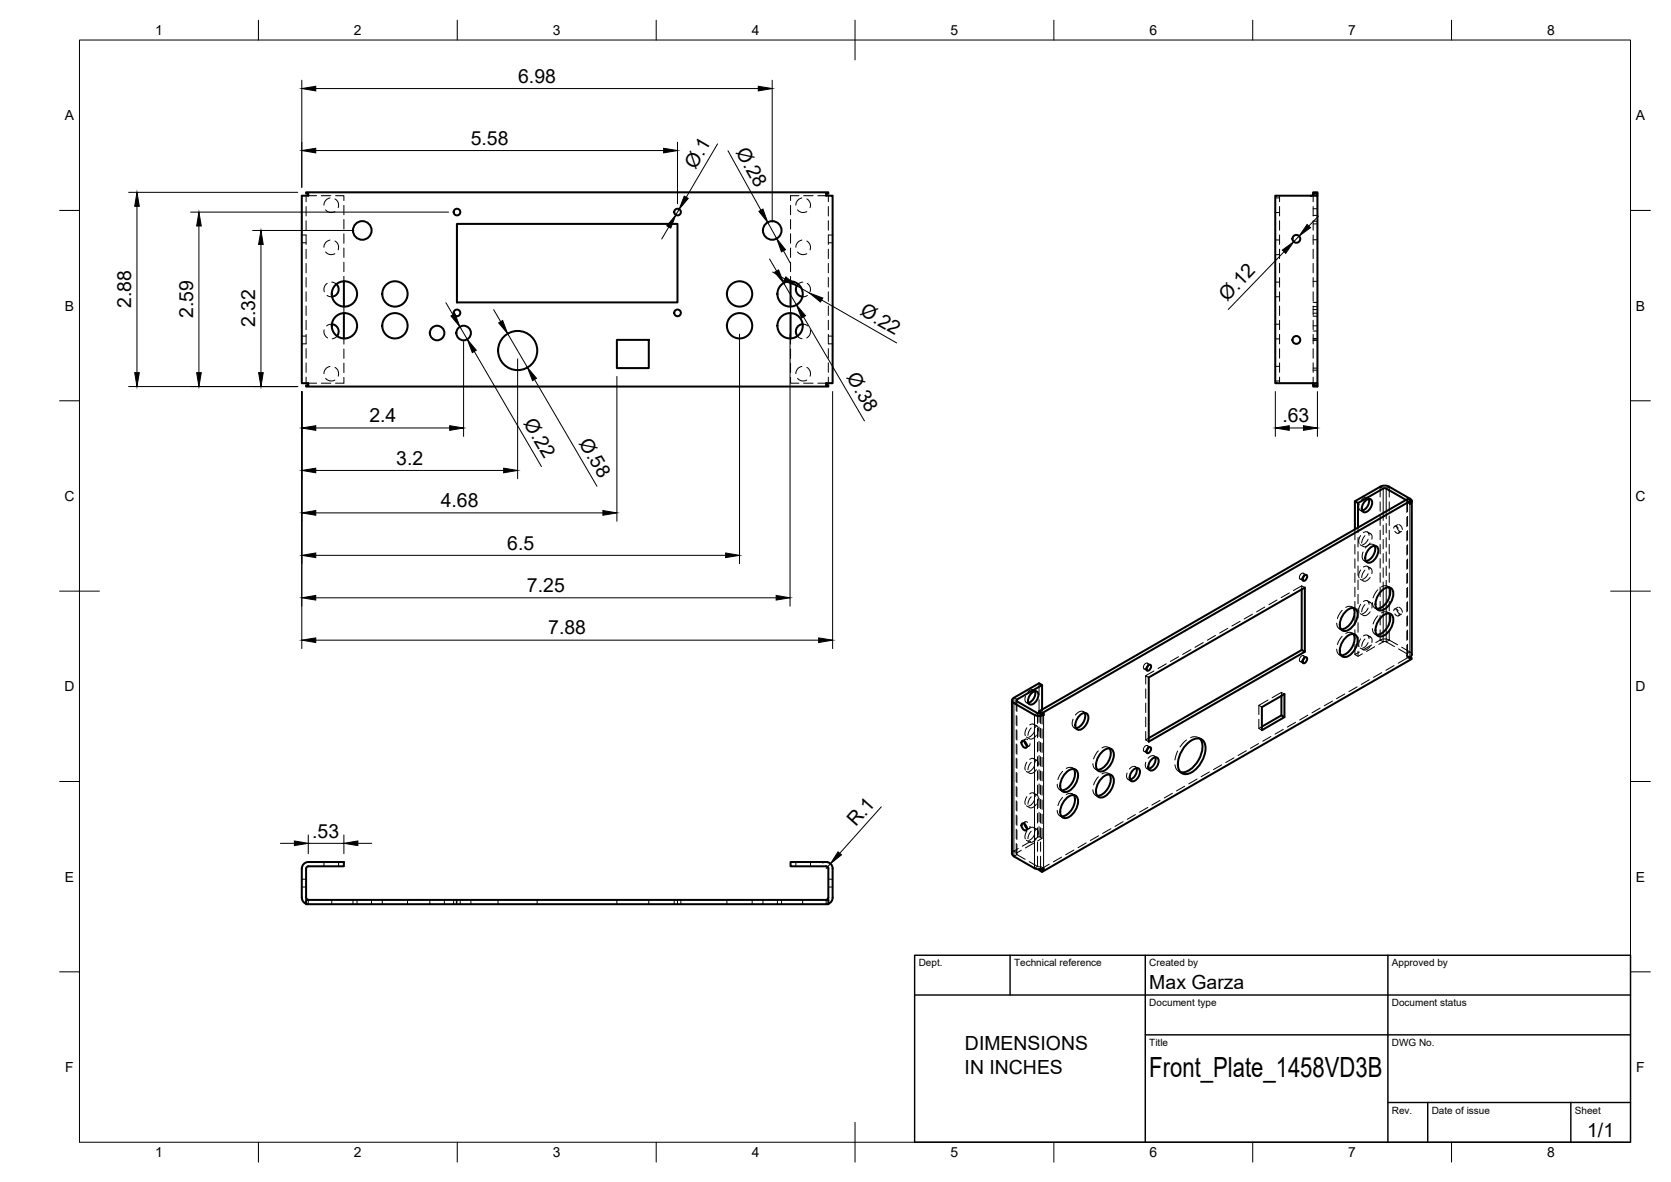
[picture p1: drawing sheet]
<svg xmlns="http://www.w3.org/2000/svg" width="420mm" height="297mm" viewBox="0 0 420 297" stroke-linecap="round" stroke-linejoin="round" font-family="sans-serif">
<!-- layer: Visible -->
<g fill="none" stroke="#000" stroke-width=".51">
<path d="M75.9 49.2h1.6v-.5h-.5v-.4h131.3v.4h-.6v.5h1.7v47.1h-1.7v.5h.6v.3h-131.3v-.3h.5v-.5h-1.6zM114.9 56.3h55.4v19.7h-55.4zM320.7 49.2h10.6v47.1h-10.6zM330.2 48.7v-.4h1.1v.4h-1.1v.5M331.3 48.7v.5M84.6 71.4a1.85 1.85 0 0 1 .5 1.9 1.85 1.85 0 0 1-1.6 1.3M86.5 70.7v6.3M86.5 78.7v6.3M198.8 70.7v6.3M198.8 78.7v6.3M200.7 71.4a1.85 1.85 0 0 0-.5 1.9 1.85 1.85 0 0 0 1.6 1.3M83.4 81.5a1.85 1.85 0 0 1 1.4 3"/>
<path d="M155.1 85.4h8v7.1h-8zM201.8 81.5a1.85 1.85 0 0 0-1.3 3M330.2 96.3v.5h1.1v.3h-1.1v-.3M331.3 96.3v.5M340.7 126v7M341.5 126.4v6.2M343.4 125.8a.93 .93 0 0 1 1.2-.3 .93 .93 0 0 1 .4 1.2l-.6 1.3a1 1 0 0 1-1.1 .7 1 1 0 0 1-.9-.9l.2-.9zM344.2 125.4a2.58 2.58 0 0 1-1.7 2.9M344.5 137.7a1.17 1.17 0 0 1 1.6-.4 1.17 1.17 0 0 1 .4 1.6l-.4 1.1a2.06 2.06 0 0 1-2.3 1.3 2.26 2.26 0 0 1 .3-3.2zM345.6 137.2a3.2 3.2 0 0 1-2.2 3.8M354.5 125.3l-5.6-3.2a2.45 2.45 0 0 0-1.9 .2l-6.3 3.7 .8 .4 6.5-3.7 .6 .1 4.9 2.8M354.5 125.3a.71 .71 0 0 1 .5 .7 .71 .71 0 0 1-.5 .6"/>
<path d="M354.9 125.7v.3l-.4 .2v.4M355 126v38.5l-.5 .6 .4 .3-.4 .2v-.5M327.3 148.1v15.3M327.9 144.7l-.4 .6M327.9 144.7l.6-.2a.97 .97 0 0 1-.8 1.4l-.2-.3zM338.1 153.9a2.07 2.07 0 0 1 2.8-.9 3.7 3.7 0 0 1-1.3 4.9 1.5 1.5 0 0 1-1.4 .7 1.5 1.5 0 0 1-1.3-1.1 4.6 4.6 0 0 1 1.2-3.6zM340.3 152.8a4.1 4.1 0 0 1-3.1 5.3M340.3 159.3a4.1 4.1 0 0 1-3.1 5.4M347.1 148.7a2.07 2.07 0 0 1 2.8-.8 3.7 3.7 0 0 1-1.3 4.8 1.5 1.5 0 0 1-1.5 .7 1.5 1.5 0 0 1-1.2-1 4.6 4.6 0 0 1 1.2-3.7zM347.1 155.3a2.07 2.07 0 0 1 2.8-.9 3.7 3.7 0 0 1-1.3 4.9 1.5 1.5 0 0 1-1.5 .7 1.5 1.5 0 0 1-1.2-1.1 4.6 4.6 0 0 1 1.2-3.6zM349.3 147.6a4.1 4.1 0 0 1-3.1 5.4M349.3 154.1a4.1 4.1 0 0 1-3.1 5.4"/>
<path d="M254.4 176l.1 38.5 .4 .7M259.4 174.1a.93 .93 0 0 1 1.3-.3 .93 .93 0 0 1 .4 1.3l-.7 1.2a1 1 0 0 1-1 .8 1 1 0 0 1-.9-1l.2-.8zM260.3 173.7a2.58 2.58 0 0 1-1.7 2.9M261.3 178.8l92.8-53.5 .8 .4-92.9 53.5M261.6 179.2h-.7l-5.3-3.1 .1-.3 6.3-3.6-.7-.5-6.4 3.7a.71 .71 0 0 0-.4 .6 .71 .71 0 0 0 .4 .7l5.6 3.1 1 .1 .9-.2M262 172.2v6.1M262 179.5l.4 .2v-.5l-.4 .3-.7-.5v-.2l.7 .4v.3M271.6 179.7a1.17 1.17 0 0 1 1.6-.4 1.17 1.17 0 0 1 .4 1.6l-.4 1.1a2.06 2.06 0 0 1-2.3 1.3 2.26 2.26 0 0 1 .3-3.2zM272.7 179.1a3.2 3.2 0 0 1-2.2 3.9M288.6 167.3l.7-.2a.97 .97 0 0 1-.9 1.4l-.1-.4zM288.6 167.3l-.3 .6M322.2 174.9v4.9l.8 .4-5.7 3.3v-5.8l5.7-3.3v5.8"/>
<path d="M322.2 179.8l-4.9 2.8M327.3 163.4l.8 .4v-16.1l-39.3 22.6v16.1l39.3-22.6M327.3 163.4l-38.5 22.1M327.9 165.4l-.4 .6M327.9 165.4l.6-.2a.97 .97 0 0 1-.8 1.4l-.2-.3zM338.1 160.5a2.07 2.07 0 0 1 2.8-.9 3.7 3.7 0 0 1-1.3 4.9 1.5 1.5 0 0 1-1.4 .6 1.5 1.5 0 0 1-1.3-1 4.6 4.6 0 0 1 1.2-3.6zM354.9 165.4v.2l-92.9 53.5-.7-.4v-.2M257 186.2a1.14 1.14 0 0 1 1 1.7 1.14 1.14 0 0 1-1-1.7zM257.6 186.3l.6 1.1M267.8 194.4a2.07 2.07 0 0 1 2.8-.9 3.7 3.7 0 0 1-1.3 4.9 1.5 1.5 0 0 1-1.4 .7 1.5 1.5 0 0 1-1.3-1.1 4.6 4.6 0 0 1 1.2-3.6zM270 199.8a4.1 4.1 0 0 1-3.1 5.3M270 193.2a4.1 4.1 0 0 1-3.1 5.4"/>
<path d="M276.8 195.8a2.07 2.07 0 0 1 2.8-.9 3.7 3.7 0 0 1-1.3 4.9 1.5 1.5 0 0 1-1.4 .6 1.5 1.5 0 0 1-1.3-1 4.6 4.6 0 0 1 1.2-3.6zM276.8 189.2a2.07 2.07 0 0 1 2.8-.9 3.7 3.7 0 0 1-1.3 4.9 1.5 1.5 0 0 1-1.4 .7 1.5 1.5 0 0 1-1.3-1.1 4.6 4.6 0 0 1 1.2-3.6zM279 194.6a4.1 4.1 0 0 1-3.1 5.4M279 188.1a4.1 4.1 0 0 1-3.1 5.3M285 193.4a.93 .93 0 0 1 1.3-.3 .93 .93 0 0 1 .3 1.3l-.6 1.2a1 1 0 0 1-1.1 .7 1 1 0 0 1-.9-.9l.2-.8zM285.8 193a2.53 2.53 0 0 1-1.7 2.9M288.6 188l.7-.2a.97 .97 0 0 1-.9 1.5l-.1-.4zM288.6 188l-.3 .6M289.7 190.7a.93 .93 0 0 1 1.3-.3 .93 .93 0 0 1 .3 1.3l-.6 1.2a1 1 0 0 1-1.1 .7 1 1 0 0 1-.9-.9l.2-.8zM290.5 190.3a2.53 2.53 0 0 1-1.7 2.9M298.4 187a3.3 3.3 0 0 1 3.7-1.2 3.3 3.3 0 0 1 .8 3.8 6.8 6.8 0 0 1-4.6 4.9 2.07 2.07 0 0 1-2.1-2.4l.4-2.3 .8-1.5zM301.7 185.6a4.9 4.9 0 0 1-.3 5.4 4.9 4.9 0 0 1-4.6 3"/>
<path d="M77 218.3v7.3M77 218.2l.1-.2 .4-.3h9v-1.1h-9a1.62 1.62 0 0 0-1.6 1.6l.1 7.8a1.62 1.62 0 0 0 1 1.1M254.9 215.2l5.6 3.2 1 .1 .9-.3M257 207a1.14 1.14 0 0 1 1 1.7 1.14 1.14 0 0 1-1-1.7zM257.6 207l.6 1.1M261.4 218.5l.6 .3v.3M262 218.4l.4 .2-.4 .2M262.4 218.2v.4M267.8 200.9a2.07 2.07 0 0 1 2.8-.9 3.7 3.7 0 0 1-1.3 4.9 1.5 1.5 0 0 1-1.4 .7 1.5 1.5 0 0 1-1.3-1 4.6 4.6 0 0 1 1.2-3.7zM77 226.2h131.3v1h-131.3zM77 225.6l.1 .3 .4 .2M207.7 226.1h.3l.3-.5v-7.4l-.3-.4-9.2-.1v-1.1h8.9a1.62 1.62 0 0 1 1.7 1.6l-.1 7.8a1.62 1.62 0 0 1-1 1.1"/>
<circle cx="91.1" cy="57.9" r="2.34"/>
<circle cx="114.9" cy="53.3" r=".84"/>
<circle cx="170.4" cy="53.3" r=".84"/>
<circle cx="194.2" cy="57.9" r="2.34"/>
<circle cx="86.6" cy="73.9" r="3.2"/>
<circle cx="99.3" cy="73.9" r="3.2"/>
<circle cx="114.9" cy="78.6" r=".84"/>
<circle cx="170.4" cy="78.6" r=".84"/>
<circle cx="186" cy="73.9" r="3.2"/>
<circle cx="198.7" cy="73.9" r="3.2"/>
<circle cx="326" cy="60" r=".98"/>
<circle cx="86.6" cy="81.9" r="3.2"/>
<circle cx="99.3" cy="81.9" r="3.2"/>
<circle cx="109.9" cy="83.7" r="1.83"/>
<circle cx="116.6" cy="83.7" r="1.83"/>
<circle cx="130.2" cy="88.1" r="4.9"/>
<circle cx="186" cy="81.9" r="3.2"/>
<circle cx="198.7" cy="81.9" r="3.2"/>
<circle cx="326" cy="85.4" r=".98"/>
</g>
<!-- layer: Hidden -->
<g fill="none" stroke="#000" stroke-width=".25">
<path d="M75.9 59.1h1.1M77 49.2v1.5M77 51.9v2.4M77 55.5v2.4M77 59v2.4M77.5 49.2h2.1M80.8 49.2h2.4M81.9 52.7a1.82 1.82 0 0 0 2.3 .5M83 49.7a1.86 1.86 0 0 0-1.6 1.9M84.2 50a1.81 1.81 0 0 1 .8 2.2M84.4 49.2h2.1v1.2M86.5 51.6v2.4"/>
<path d="M86.5 55.2v2.4M86.5 58.7v2.4M198.8 51.6v2.4M198.8 55.2v2.4M198.8 58.7v2.4M200.5 52.7a1.8 1.8 0 0 0 2.4 .5M200.9 49.2h-2.1v1.2M201.6 49.7a1.86 1.86 0 0 0-1.5 1.9M202.1 49.2h2.3M202.9 50a1.77 1.77 0 0 1 .8 2.2M205.6 49.2h2.1M208.3 49.2v1.5"/>
<path d="M208.3 51.9v2.4M208.3 55.5v2.4M208.3 59v2.4M208.3 59.1h1.1M320.7 53.4h1M320.7 49.7h1M321.7 49.2v1.5M321.7 51.9v2.4M321.7 55.5v2.4M321.7 59v2.4M330.2 56.3h1.1M330.2 49.2v1.5"/>
<path d="M330.2 51.9v2.4M330.2 55.5v2.4M330.2 59v2.4M330.2 54.1h1.1M330.2 52.5h1.1M330.2 55.6h1.1M75.9 61h1.1M77 62.6v2.4M77 66.2v2.4M77 69.8v2.3M77 73.3v2.4M77 76.9v2.4"/>
<path d="M81.9 63.3a1.82 1.82 0 0 0 2.3 .5M82.2 74.2l1.3 .4M82.3 71.2l-.5 .5-.3 .6v1M83 60.3a1.86 1.86 0 0 0-1.6 1.9M83.4 70.9l1.2 .5M84.2 60.6a1.81 1.81 0 0 1 .8 2.2M86.5 62.3v2.4M86.5 65.9v2.4M86.5 69.5v1.2M86.5 77v1.7M198.8 62.3v2.4M198.8 65.9v2.4"/>
<path d="M198.8 69.5v1.2M198.8 77v1.7M200.5 63.3a1.8 1.8 0 0 0 2.4 .5M201.6 60.3a1.86 1.86 0 0 0-1.5 1.9M201.9 70.9l-1.2 .5M202.9 60.6a1.77 1.77 0 0 1 .8 2.2M203 71.2l.5 .5 .3 .6-.1 1M203 74.2l-1.2 .4M208.3 62.6v2.4M208.3 66.2v2.4M208.3 69.8v2.3M208.3 73.3v2.4"/>
<path d="M208.3 76.9v2.4M208.3 61h1.1M320.7 64h1M320.7 60.3h1M320.7 74.6h1M320.7 70.9h1M321.7 62.6v2.4M321.7 66.2v2.4M321.7 69.8v2.3M321.7 73.3v2.4M321.7 76.9v2.4M330.2 76h1.1"/>
<path d="M330.2 62.6v2.4M330.2 66.2v2.4M330.2 69.8v2.3M330.2 73.3v2.4M330.2 76.9v2.4M330.2 79.5h1.1M330.2 77.8h1.1M330.2 78.7h1.1M330.2 60.2h1.1M330.2 77.1h1.1M330.2 70.7h1.1M75.9 84.5h1.1"/>
<path d="M77 80.5v2.4M77 84v2.4h-1.1M77 87.6v2.4M77 91.2v2.4M77 94.8v1.5M77.5 96.3h2.1M80.8 96.3h2.4M81.5 82.9a1.8 1.8 0 0 0 .9 2M81.9 95.1a1.82 1.82 0 0 0 2.3 .4M83 92.1a1.81 1.81 0 0 0-1.6 1.8M83.4 81.5l-.7 .1-.6 .3M84.2 92.3a1.83 1.83 0 0 1 .8 2.2"/>
<path d="M84.8 84.5l-.6 .4-.7 .2M86.5 94.8v1.5h-2.1M86.5 85v1.5M86.5 87.7v2.4M86.5 91.3v2.3M198.8 94.8v1.5h2.1M198.8 85v1.5M198.8 87.7v2.4M198.8 91.3v2.3M200.5 84.5l.5 .4 .7 .2M200.5 95.1a1.8 1.8 0 0 0 2.4 .4M201.6 92.1a1.81 1.81 0 0 0-1.5 1.8"/>
<path d="M201.8 81.5l.7 .1 .6 .3M202.1 96.3h2.3M202.9 92.3a1.79 1.79 0 0 1 .8 2.2M203.8 82.9a1.82 1.82 0 0 1-1 2M205.6 96.3h2.1M208.3 80.5v2.4M208.3 84v2.4h1.1M208.3 87.6v2.4M208.3 91.2v2.4M208.3 94.8v1.5M208.3 84.5h1.1M320.7 85.2h1"/>
<path d="M320.7 81.5h1M320.7 95.7h1M320.7 92.1h1M321.7 80.5v2.4M321.7 84v2.4M321.7 87.6v2.4M321.7 91.2v2.4M321.7 94.8v1.5M330.2 85.4h1.1M330.2 92.5h1.1M330.2 80.5v2.4M330.2 84v2.4"/>
<path d="M330.2 87.6v2.4M330.2 91.2v2.4M330.2 94.8v1.5M330.2 93h1.1M330.2 83.2h1.1M330.2 85.1h1.1M330.2 85.5h1.1M330.2 81.9h1.1M340.7 133v2.7M340.7 136.8v2.4M341.5 132.6v1.3M341.5 135.1v2.3"/>
<path d="M341.5 138.6v2.4M341.8 126.6a1.06 1.06 0 0 0 .7 1.7M342 128.2l.8 .5M342 136.9l.8 .4M342.1 134.6a2.09 2.09 0 0 0-.4 2M342.7 138.7a1.45 1.45 0 0 0 .7 2.3M342.8 133.9a.82 .82 0 0 1 1-.2 .82 .82 0 0 1 .4 .8M343.2 134.6l-.6 1-.2 .9M343.9 125l.7 .5M343.9 133.7l.7 .4M344 135.5l-.5 .8-.9 .6M344.1 134.1a.91 .91 0 0 1 .9 .4 .91 .91 0 0 1-.1 1"/>
<path d="M344.1 125.4a1 1 0 0 0-.9-.5 1 1 0 0 0-.9 .7M344.5 136.4a1.51 1.51 0 0 1-1.7 .9M345.3 136.8l.8 .5M345.6 137.2a1.3 1.3 0 0 0-2.1 .3l-.2 .2M350.5 132.7a.52 .52 0 0 1 .4-.5 .52 .52 0 0 1 .6 .4l.1 .2M350.7 133.5l.1 .1a.54 .54 0 0 0 .5 .5 .54 .54 0 0 0 .5-.6M351.2 132.3l.3 .7 .6 .6M351.4 131.9l-.7 .4M351.7 131.8l.7 .6 .2 .7M352.4 133.5l-.8 .5M353.5 125.6l.2 .2M353.7 125.8v.4l.8 .4"/>
<path d="M353.7 125.8l.2 .1-.2 .3M353.9 126v2.6M353.9 129.8v2.3M353.9 133.3v2.4M353.9 136.9v2.4M354.1 125.3v.3l.8 .4M354.1 125.6l-.4 .2 .8 .4M305.6 159.7l-2 1.2M308.7 157.9l-2 1.2M311.8 156.1l-2 1.2M314.9 154.4l-2.1 1.1M318 152.6l-2 1.2"/>
<path d="M321.1 150.8l-2.1 1.2M324.2 149l-2.1 1.2M326.9 145.5l.8 .5M327.3 147.2v.9M327.7 144.1l.8 .4M327.9 144.7a.48 .48 0 0 0-.3-.7 .48 .48 0 0 0-.6 .4l-.2 .3a.48 .48 0 0 0 0 .7 .48 .48 0 0 0 .7-.1M328.1 147.7l-.8-.5-2.1 1.2M336.1 156.6l.3 1.1 .8 .4M336.8 158l.7 .4M337.5 153.4l-1.2 2M337.5 159.9l-1.2 2.1M338.4 152.6l1.1-.2 .8 .4"/>
<path d="M338.4 159.2l1.1-.3 .8 .4M339.9 152.5l.8 .4M339.9 159l.8 .5M340.7 140.4v2.4M340.7 144v2.4M340.7 147.6v2.4M340.7 151.1v2.4M340.7 154.7v2.4M340.7 158.3v2.4M341.5 142.2v2.4M341.5 145.8v2.4M341.5 149.4v2.3"/>
<path d="M341.5 152.9v2.4M341.5 156.5v2.4M342 145.5l.8 .5M342 154.2l.8 .4M342.1 143.2a2.15 2.15 0 0 0-.4 2M342.1 151.9a2.15 2.15 0 0 0-.4 2M342.8 159.8a.82 .82 0 0 1 1-.2 .82 .82 0 0 1 .4 .9M342.8 142.5a.82 .82 0 0 1 1-.2 .82 .82 0 0 1 .4 .9M342.8 151.2a.82 .82 0 0 1 1-.2 .82 .82 0 0 1 .4 .8M343 140.9l.7 .4M343.2 143.3l-.6 .9-.2 .9M343.2 151.9l-.6 1-.2 .9"/>
<path d="M343.9 159.6l.7 .5M343.9 142.4l.7 .4M343.9 151l.7 .4M344 144.2l-.5 .8-.9 .6M344 152.8l-.5 .9-.9 .5M344.1 142.7a.91 .91 0 0 1 .9 .5 .91 .91 0 0 1-.1 1M344.1 151.4a.91 .91 0 0 1 .9 .4 .91 .91 0 0 1-.1 1M344.5 145.1a1.5 1.5 0 0 1-1.7 .9M344.5 153.7a1.5 1.5 0 0 1-1.7 1M345.1 151.4l.3 1.2 .8 .4M345.1 158l.3 1.1 .8 .4M345.7 152.8l.8 .5"/>
<path d="M345.7 159.4l.8 .4M346.4 148.2l-.8 1.2-.4 .9M346.4 154.8l-.8 1.1-.4 .9M347.4 147.5l1.1-.3 .7 .4M347.4 154l1.1-.3 .7 .5M348.9 147.3l.8 .5M348.9 153.9l.8 .4M350.5 153.5a.56 .56 0 0 1 .5-.5 .56 .56 0 0 1 .6 .5M350.7 154.3h.1a.54 .54 0 0 0 .5 .5 .54 .54 0 0 0 .5-.5M351.2 153.1l.3 .7 .6 .6M351.4 152.6l-.7 .5M351.7 152.6l.6 .4 .3 .9"/>
<path d="M352.4 154.3l-.8 .5M353.9 140.5v2.4M353.9 144v2.4M353.9 147.6v2.4M353.9 151.2v2.4M353.9 154.8v2.3M353.9 158.3v2.4M255.5 176v2.6M255.5 179.8v2.4M257.9 175a1.05 1.05 0 0 0 .7 1.6M258.1 176.6l.7 .4M259.9 173.4l.8 .4"/>
<path d="M260.2 173.7a1.02 1.02 0 0 0-.9-.4 1.02 1.02 0 0 0-.9 .7M261.3 171.7v2.9M261.3 175.8v3M261.6 178.8l-.3 .2v2.5M261.6 179.2h.1M262 178.3v.9M262 179.5v2.5M262.4 179.2l-.8-.4v.4l.4 .3M272.4 178.8l.8 .5M272.7 179.2a1.3 1.3 0 0 0-2.1 .3l-.2 .2M287.7 168.1l.7 .4M288.1 173.1v2.4"/>
<path d="M288.1 176.7v2.4M288.5 166.7l.8 .4M288.6 167.3a.48 .48 0 0 0-.2-.7 .48 .48 0 0 0-.7 .4l-.2 .4a.44 .44 0 0 0 .2 .7 .44 .44 0 0 0 .6-.2M288.8 170.3l-.7-.5v2.1M290.2 168.6l-2.1 1.2M293.2 166.8l-2 1.2M296.3 165l-2 1.2M299.4 163.3l-2 1.2M302.5 161.5l-2 1.2M316.5 177.3v2.3M316.5 177.3l.8 .4M318.8 175.9l-2.3 1.4"/>
<path d="M322.2 174v.9M323 174.4l-.8-.4-2.3 1.3M326.9 166.2l.8 .5M327.7 164.8l.8 .4M327.9 165.4a.47 .47 0 0 0-.3-.7 .47 .47 0 0 0-.6 .4l-.2 .3a.48 .48 0 0 0 0 .8 .48 .48 0 0 0 .7-.2M328.8 179.7l-2 1.2M331.9 178l-2 1.1M335 176.2l-2 1.2M336.1 163.1l.3 1.2 .8 .4M336.8 164.5l.7 .5M338.1 174.4l-2 1.2M340.7 161.9v2.6l1.1-.6"/>
<path d="M341.2 172.6l-2 1.2M341.5 160.1v2.4M341.5 163.6v1.3M342 162.8l.8 .5M342.1 160.6a2.12 2.12 0 0 0-.4 1.9M342.6 164.3l-1.1 .6-.8-.4M343.2 160.6l-.6 .9-.2 .9M344 161.5l-.5 .8-.9 .6M344.1 160a.9 .9 0 0 1 .9 .5 .9 .9 0 0 1-.1 1M344.3 170.8l-2 1.2M344.5 162.4a1.5 1.5 0 0 1-1.7 .9M344.9 162.1l-2.1 1.2"/>
<path d="M345.7 162.5l-2.1 1.2M345.9 161.5l1.1-.6a2.48 2.48 0 0 1 2.3 0l2.1 1.1M346.7 161.9l1.5-.7 2.4 1.3M347.4 169l-2 1.2M350.5 167.3l-2 1.2M351.7 163.1l2.1 1.2 .1 .2-.2 .2M352.4 162.6l2.3 1.4 .3 .5M353.7 165.1v-.4l.8 .4M353.9 161.9v2.6M354.1 164.9l-.4 .2 .8 .5M354.5 165.1l-.4-.2v.3M354.9 165.6l-.8-.4-2.5 1.5"/>
<path d="M255.5 183.4v2.4M255.5 187v2.3M255.5 190.5v2.4M255.5 194.1v2.4M255.5 197.7v2.4M257.8 185.8l-.8 .4M258.1 185.2l.7 .5M258.1 193.9l.7 .4M258.2 182.9a2.33 2.33 0 0 0-.4 2M258.2 191.6a2.33 2.33 0 0 0-.4 1.9M258.4 185.9a.45 .45 0 0 0-.6-.2 .45 .45 0 0 0-.2 .6M258.8 187.5l-.8 .4"/>
<path d="M258.9 199.5a.8 .8 0 0 1 1-.2 .8 .8 0 0 1 .4 .9M258.9 182.2a.81 .81 0 0 1 1-.2 .81 .81 0 0 1 .4 .9M258.9 190.8a.81 .81 0 0 1 1-.2 .81 .81 0 0 1 .4 .9M259 186.9a.46 .46 0 0 1-.2 .5 .46 .46 0 0 1-.6 0M259.3 183l-.6 .9-.2 .9M259.3 191.6l-.6 .9-.2 .9M259.9 199.3l.8 .5M259.9 182l.8 .4M259.9 190.7l.8 .4M260.1 183.8l-.8 1.1-.6 .4M260.1 192.5l-.8 1.1-.6 .3M260.1 199.7a.9 .9 0 0 1 .9 .4 .9 .9 0 0 1 0 1"/>
<path d="M260.1 182.4a.91 .91 0 0 1 .9 .4 .91 .91 0 0 1 0 1M260.1 191.1a.91 .91 0 0 1 .9 .4 .91 .91 0 0 1 0 1M260.6 184.7a1.49 1.49 0 0 1-1.7 1M260.6 193.4a1.49 1.49 0 0 1-1.7 .9M261.3 182.7v2.4M261.3 186.3v2.4M261.3 189.9v2.3M261.3 193.4v2.4M261.3 197v2.4M262 183.2v2.4M262 186.7v2.4M262 190.3v2.4"/>
<path d="M262 193.9v2.4M262 197.4v2.4M265.8 197.1l.3 1.1 .8 .4M266.5 198.5l.8 .4M267.2 193.9l-.9 1.1-.3 .9M268.1 199.7l1.1-.3 .8 .4M268.1 193.1l1.1-.3 .8 .5M269.6 199.5l.8 .4M269.6 193l.8 .4M269.8 180.7a1.43 1.43 0 0 0 .7 2.3M270.1 182.9l.7 .4M274.8 198.4l.3 1.2 .8 .4"/>
<path d="M274.8 191.9l.3 1.1 .8 .4M275.5 199.8l.7 .5M275.5 193.3l.7 .4M276.2 195.2l-.9 1.2-.3 .9M276.2 188.7l-.9 1.2-.3 .8M277.1 194.5l1.1-.3 .8 .4M277.1 187.9l1.1-.3 .8 .5M278.6 194.3l.8 .5M278.6 187.8l.8 .4M283.4 194.3a1.02 1.02 0 0 0 .7 1.6M283.6 195.9l.8 .4M285.5 192.7l.7 .4"/>
<path d="M285.8 193a.91 .91 0 0 0-1.6 .1l-.2 .2M287.7 188.8l.7 .5M288.1 180.2v2.4M288.1 183.8v2.1M288.1 191.6a1.04 1.04 0 0 0 .7 1.6M288.4 193.1l.7 .5M288.5 187.4l.8 .4M288.6 188a.48 .48 0 0 0-.2-.7 .48 .48 0 0 0-.7 .4l-.1 .3a.48 .48 0 0 0 0 .7 .48 .48 0 0 0 .7-.1M288.8 185.5l-.7 .4 .7 .5M290.2 190l.8 .4M290.5 190.3a.99 .99 0 0 0-1-.4 .99 .99 0 0 0-.8 .6M294.8 199.4l-2.1 1.1"/>
<path d="M295.4 192.2l.5 1.2 .9 .6M296.1 188.7l-.7 2.3M296.4 193.9l.8 .4M297.9 197.6l-2.1 1.2M298.3 186l-1.6 1.7M299.4 185.4l1.3-.2 1 .4M301 195.8l-2.1 1.2M301.3 185.4l.8 .4M304.1 194l-2.1 1.2M307.2 192.2l-2.1 1.2M310.3 190.4l-2.1 1.2M313.4 188.7l-2.1 1.2"/>
<path d="M316.5 186.9l-2.1 1.2M316.5 180.7v2.4M317.3 182.6l-.8 .5 .8 .4M319.6 185.1l-2.1 1.2M322.7 183.3l-2.1 1.2M325.8 181.5l-2.1 1.2M81.4 216.6v1.1M85.1 216.6v1.1M200.1 216.6v1.1M203.8 216.6v1.1M255.5 201.2v2.4M255.5 204.8v2.4"/>
<path d="M255.5 208.4v2.4M255.5 211.9v2.6M256 213.2l-1.2 .8-.4 .5M256.8 213.7l-1.3 .9 2.3 1.3M257.8 206.5l-.8 .5M258.1 202.5l.7 .5M258.1 211.2l.7 .4M258.2 200.2a2.3 2.3 0 0 0-.4 2M258.2 208.9a2.3 2.3 0 0 0-.4 1.9M258.4 206.7a.44 .44 0 0 0-.6-.2 .44 .44 0 0 0-.2 .6M258.8 208.2l-.8 .5M258.8 216.5l2.1 1.3 .7-.1"/>
<path d="M258.9 208.1a.8 .8 0 0 1 1-.2 .8 .8 0 0 1 .4 .9M259 207.7a.46 .46 0 0 1-.2 .5 .46 .46 0 0 1-.6-.1M259.1 211.5l-2.1 1.1M259.3 200.2l-.6 1-.2 .9M259.3 208.9l-.6 .9-.2 1M259.9 211.9l-2.1 1.2M259.9 208l.8 .4M260.1 201.2l-.8 1-.6 .4M260.1 209.8l-.8 1.1-.6 .3M260.1 208.4a.92 .92 0 0 1 .9 .4 .92 .92 0 0 1 0 1M260.2 210.9l1.1-.7 .7 .5-1.1 .6M260.6 202.1a1.49 1.49 0 0 1-1.7 .9"/>
<path d="M260.6 210.7a1.56 1.56 0 0 1-1.7 .9M261.3 200.6v2.4M261.3 204.2v2.3M261.3 207.7v2.5M261.3 218.4v.1M261.6 218.2l-.3 .2 .1 .1M262 201v2.4M262 204.6v2.4M262 208.2v2.5M262.4 218.2l-.8-.5v.5l.4 .2M263.8 217.2l-2.5 1.5M265.8 203.6l.3 1.1 .8 .5"/>
<path d="M266.5 205l.8 .5M266.9 215.4l-2 1.2M267.2 200.4l-.9 1.2-.3 .8M270 213.6l-2.1 1.2M273.1 211.8l-2 1.2M276.2 210l-2 1.2M279.3 208.3l-2.1 1.2M282.4 206.5l-2 1.2M285.5 204.7l-2.1 1.2M288.6 202.9l-2.1 1.2M291.7 201.1l-2.1 1.2M75.9 222.9h1.1"/>
<path d="M75.9 220.9h1.1M77.5 226.2v1l-.5-.1M83.4 226.2v1M88.8 226.2v1M89.8 226.2v1M93.4 226.2v1M96.1 226.2v1M102.5 226.2v1M108.1 226.2v1M111.7 226.2v1M114 226.2v1M114.7 226.2v1"/>
<path d="M114.9 226.2v1M115.7 226.2v1M118.4 226.2v1M125.2 226.2v1M135.1 226.2v1M155.1 226.2v1M163.1 226.2v1M169.5 226.2v1M170.3 226.2v1M171.2 226.2v1M182.8 226.2v1M189.1 226.2v1"/>
<path d="M191.8 226.2v1M195.5 226.2v1M196.5 226.2v1M201.8 226.2v1M207.7 226.2v1l.6-.1M208.3 222.9h1.1M208.3 220.9h1.1"/>
</g>
<!-- layer: Visible Narrow -->
<path d="M347 122.3l.8 .5v6.1M349.3 122.3l-.7 .5v5.7M354.5 125.3l-.1 .1M354.5 126.6v38.5M347.8 148.1v4.2M347.8 154.7v4.2M348.6 147.7v3.8M348.6 154.2v3.9M254.9 175.4l.8 .4v.4l-.8 .5v38.5M260.9 179.2l-.8 .5v38.5M262.4 179.7v38.5" fill="none" stroke="#000" stroke-width=".25"/>
<!-- layer: Hidden Narrow -->
<g fill="none" stroke="#000" stroke-width=".25">
<path d="M347 122.3v2.6M347 126.1v2.4M347 129.7v2.4M347 133.3v2.3M347 136.8v2.4M347.8 128.9v1.9M347.8 132v2.4M347.8 135.6v2.3M347.8 139.1v2.4M348.6 128.5v1.9M348.6 131.6v2.3M348.6 135.1v2.4"/>
<path d="M348.6 138.7v2.4M349.3 122.3v2.6M349.3 126.1v2.4M349.3 129.7v2.4M349.3 133.3v2.3M349.3 136.8v2.4M353.7 125.8h.1M353.7 126.2v2.6M353.7 130v2.4M353.7 133.5v2.4M353.7 137.1v2.4M354.4 125.4l-.7 .4"/>
<path d="M354.5 125.3v.9M347 158.3v2.6l.8 .4v-2.4M347 140.4v2.4M347 144v2.4M347 147.5v2.4M347 151.1v2.4M347 154.7v2.4M347.8 142.7v2.4M347.8 146.3v1.8M347.8 152.3v2.4M348.6 142.3v2.4M348.6 145.8v1.9"/>
<path d="M348.6 151.5v2.7M348.6 158.1v3.2l.7-.4v-2.6M349.3 140.4v2.4M349.3 144v2.4M349.3 147.5v2.4M349.3 151.1v2.4M349.3 154.7v2.4M353.7 140.7v2.4M353.7 144.3v2.3M353.7 147.8v2.4M353.7 151.4v2.4M353.7 155v2.4"/>
<path d="M353.7 158.6v2.3M254.9 175.4v1.3M255.7 176.2v2.6M260.9 179.2v2.6M261.6 179.2v2.6M353.7 162.1v2.6M354.5 163.8l-.8 .5M255.7 180v2.4M255.7 183.6v2.4M255.7 187.2v2.4M255.7 190.7v2.4M255.7 194.3v2.4"/>
<path d="M255.7 197.9v2.4M260.9 183v2.4M260.9 186.6v2.4M260.9 190.1v2.4M260.9 193.7v2.4M260.9 197.3v2.4M261.6 183v2.4M261.6 186.6v2.4M261.6 190.1v2.4M261.6 193.7v2.4M261.6 197.3v2.4M254.9 213.9l.8 .4"/>
<path d="M255.7 201.5v2.3M255.7 205v2.4M255.7 208.6v2.4M255.7 212.2v2.6l-.8 .4M260.9 215.2v2.5l-.8 .5M260.9 200.9v2.3M260.9 204.4v2.4M260.9 208v2.4M260.9 211.6v2.4M261.6 200.9v2.3M261.6 204.4v2.4M261.6 208v2.4"/>
<path d="M261.6 211.6v2.4M261.6 215.2v2.5"/>
</g>
<!-- layer: BORDER -->
<g fill="none" stroke="#000" stroke-width=".25">
<path d="M20 10.1h390v276.9h-390zM65 5.1v5M115 5.1v5M165 5.1v5M215 5.1v10M265 5.1v5M315 5.1v5M365 5.1v5M15 52.9h5M410 52.9h5M15 100.7h5M410 100.7h5"/>
<path d="M15 148.6h10M405 148.6h10M15 196.4h5M410 196.4h5M15 244.2h5M410 244.2h5M65 287v5M115 287v5M165 287v5M215 282.1v9.9M265 287v5M315 287v5"/>
<path d="M365 287v5"/>
</g>
<!-- layer: TITLEBLOCK -->
<path d="M230 240.1h180v46.9h-180zM230 250h180M254 240.1v9.9M288 240.1v46.9M349 240.1v46.9M288 260.1h122M349 277.1h61M359 277.1v9.9M395 277.1v9.9" fill="none" stroke="#000" stroke-width=".36"/>
<!-- layer: FD_Dimensions -->
<g fill="none" stroke="#000" stroke-width=".25">
<path d="M75.9 20.2v26.9M79.4 22.3h111.3M79.4 37.8h87.5M170.3 35.7v15.5M180.4 36.2l-7.8 13.4M183 37.9l8.3 14.9M194.2 20.2v35.6M32.3 48.3h42.6M34.4 51.8v41.8M47.9 53.3h64.9M50 56.8v36.8M63.5 57.9h25.5"/>
<path d="M168.2 57l-1.8 3.1M170.8 52.6l-.9 1.4M193 55.9l2.3 4.1M326.6 59.3l-1.3 1.5M331.5 54.3l-2.4 2.5M65.6 61.4v32.2M112.1 76.1l1.8 3M124.1 77.8l1.8 3M193.5 65.1l1.8 3M194.3 68.4l3 1.7M197 63l1.7 3.1M197 71.1l3.3 5.5"/>
<path d="M200.3 71.8l3.2 1.8M202 79.6l15.4 26.2M206.6 75.4l18.8 10.8M322.9 63.3l-14.1 14.5M32.3 97.1h42.6M75.9 98.4v64.6M115.7 82.1l1.8 3.2M116.6 85.8v23.9M119.3 88.3l16.8 28.9M127.7 83.9l4.9 8.5M130.2 90.2v30.1M134.4 95.4l15.7 26.8"/>
<path d="M155.1 94.6v36.4M185.9 84v57.7M198.6 84v68.3M209.4 98.4v64.6M320.7 98.4v11.3M331.3 98.4v11.3M79.4 107.6h33.7M79.4 118.2h47.2M324.2 107.6h3.5M79.4 139.6h103.1M79.4 128.9h72.2M79.4 150.2h115.8"/>
<path d="M79.4 160.9h126.4M70.5 211.9h3.5M77.5 209.8v4.7M77.5 211.9h9M86.5 209.8v4.7M90 211.9h3.5M208.2 216.7l-.7-.1-.6 .3M208.8 217.1l-1.1 1.2M221.6 202.8l-10.5 11.6"/>
</g>
<g fill="#000" stroke="#000" stroke-width=".25">
<path d="M75.9 22.3l3.5-.6v1.1zM75.9 37.8l3.5-.5v1.1zM166.9 37.3l3.4 .5-3.4 .6zM190.7 21.7l3.5 .6-3.5 .5zM34.4 48.3l.6 3.5h-1.1zM50 53.3l.6 3.5h-1.2zM169.9 54l-1.2 3.3-1-.5zM172 49.3l1.1 .6-2.3 2.7zM190.8 53.1l1-.6 1.2 3.4zM328.7 56.4l.8 .8-2.9 2.1zM65.6 57.9l.6 3.5h-1.2zM113.4 79.4l1-.6 1.3 3.3z"/>
<path d="M194.8 68.4l1-.6 1.2 3.3zM195.3 60l2.2 2.7-1 .6zM197.6 69.6l2.7 2.2-3.3-1.2zM200.3 76.6l2.2 2.7-1 .6zM203.5 73.6l3.4 1.3-.6 1zM322.4 62.9l2.9-2.1-2 2.9zM33.9 93.6h1.1l-.6 3.5zM49.4 93.6h1.2l-.6 3.5zM65 93.6h1.2l-.6 3.5zM117.5 85.3l2.3 2.7-1 .6zM125.4 81.1l1-.6 1.3 3.4zM132.6 92.4l2.3 2.7-1 .6z"/>
<path d="M75.9 118.2l3.5-.5v1.1zM75.9 107.6l3.5-.6v1.1zM113.1 107l3.5 .6-3.5 .5zM126.6 117.7l3.6 .5-3.6 .6zM320.7 107.6l3.5-.6v1.1zM327.7 107l3.6 .6-3.6 .5zM75.9 139.6l3.5-.6v1.1zM75.9 128.9l3.5-.6v1.2zM151.6 128.3l3.5 .6-3.5 .6zM182.5 139l3.4 .6-3.4 .5zM75.9 150.2l3.5-.6v1.2zM195.2 149.6l3.4 .6-3.4 .6z"/>
<path d="M75.9 160.9l3.5-.6v1.2zM205.8 160.3l3.6 .6-3.6 .6zM74 211.3l3.5 .6-3.5 .6zM86.5 211.9l3.5-.6v1.2zM210.7 214.1l.9 .7-2.8 2.3z"/>
</g>
<text font-size="7" x="289" y="270.6">Front_Plate_1458VD3B</text>
<g font-size="4.9">
<text x="130.3" y="20.8">6.98</text>
<text x="118.4" y="36.4">5.58</text>
<text x="185" y="38.2" transform="rotate(61 185 38.2)">Ø.28</text>
<text x="174.8" y="42.6" transform="rotate(-60 174.8 42.6)">Ø.1</text>
<text x="33" y="77.5" transform="rotate(-90 33 77.5)">2.88</text>
<text x="308.6" y="75.8" transform="rotate(-46 308.6 75.8)">Ø.12</text>
<text x="48.6" y="80" transform="rotate(-90 48.6 80)">2.59</text>
<text x="64.2" y="82.2" transform="rotate(-90 64.2 82.2)">2.32</text>
<text x="216" y="79" transform="rotate(30 216 79)">Ø.22</text>
<text x="212.7" y="94.8" transform="rotate(60 212.7 94.8)">Ø.38</text>
<text x="92.9" y="106.2">2.4</text>
<text x="131.6" y="106.3" transform="rotate(60 131.6 106.3)">Ø.22</text>
<text x="322.5" y="106.1">.63</text>
<text x="145.5" y="111.2" transform="rotate(60 145.5 111.2)">Ø.58</text>
<text x="99.7" y="116.8">3.2</text>
<text x="110.8" y="127.4">4.68</text>
<text x="127.5" y="138.1">6.5</text>
<text x="132.5" y="148.8">7.25</text>
<text x="137.9" y="159.4">7.88</text>
<text x="215.2" y="207.9" transform="rotate(-48 215.2 207.9)">R.1</text>
<text x="78.5" y="210.5">.53</text>
<text x="289" y="248.5">Max Garza</text>
<text x="242.6" y="263.9">DIMENSIONS</text>
<text x="242.5" y="269.8">IN INCHES</text>
<text x="399.1" y="285.7">1/1</text>
</g>
<g font-size="3.5">
<text x="39" y="8.8">1</text>
<text x="89" y="8.8">2</text>
<text x="139" y="8.8">3</text>
<text x="189" y="8.8">4</text>
<text x="239" y="8.8">5</text>
<text x="289" y="8.8">6</text>
<text x="339" y="8.8">7</text>
<text x="389" y="8.8">8</text>
<text x="16.3" y="30.2">A</text>
<text x="411.3" y="30.2">A</text>
<text x="16.3" y="78">B</text>
<text x="411.3" y="78">B</text>
<text x="16.2" y="125.9">C</text>
<text x="411.2" y="125.9">C</text>
<text x="16.2" y="173.7">D</text>
<text x="411.2" y="173.7">D</text>
<text x="16.3" y="221.6">E</text>
<text x="411.3" y="221.6">E</text>
<text x="16.4" y="269.4">F</text>
<text x="411.4" y="269.4">F</text>
<text x="39" y="290.8">1</text>
<text x="89" y="290.8">2</text>
<text x="139" y="290.8">3</text>
<text x="189" y="290.8">4</text>
<text x="239" y="290.8">5</text>
<text x="289" y="290.8">6</text>
<text x="339" y="290.8">7</text>
<text x="389" y="290.8">8</text>
</g>
<g font-size="2.5">
<text x="231" y="242.9">Dept.</text>
<text x="255" y="242.9">Technical reference</text>
<text x="289" y="242.9">Created by</text>
<text x="350" y="242.9">Approved by</text>
<text x="289" y="252.8">Document type</text>
<text x="350" y="252.8">Document status</text>
<text x="289" y="262.9">Title</text>
<text x="350" y="262.9">DWG No.</text>
<text x="350" y="279.9">Rev.</text>
<text x="360" y="279.9">Date of issue</text>
<text x="396" y="279.9">Sheet</text>
</g>
</svg>
